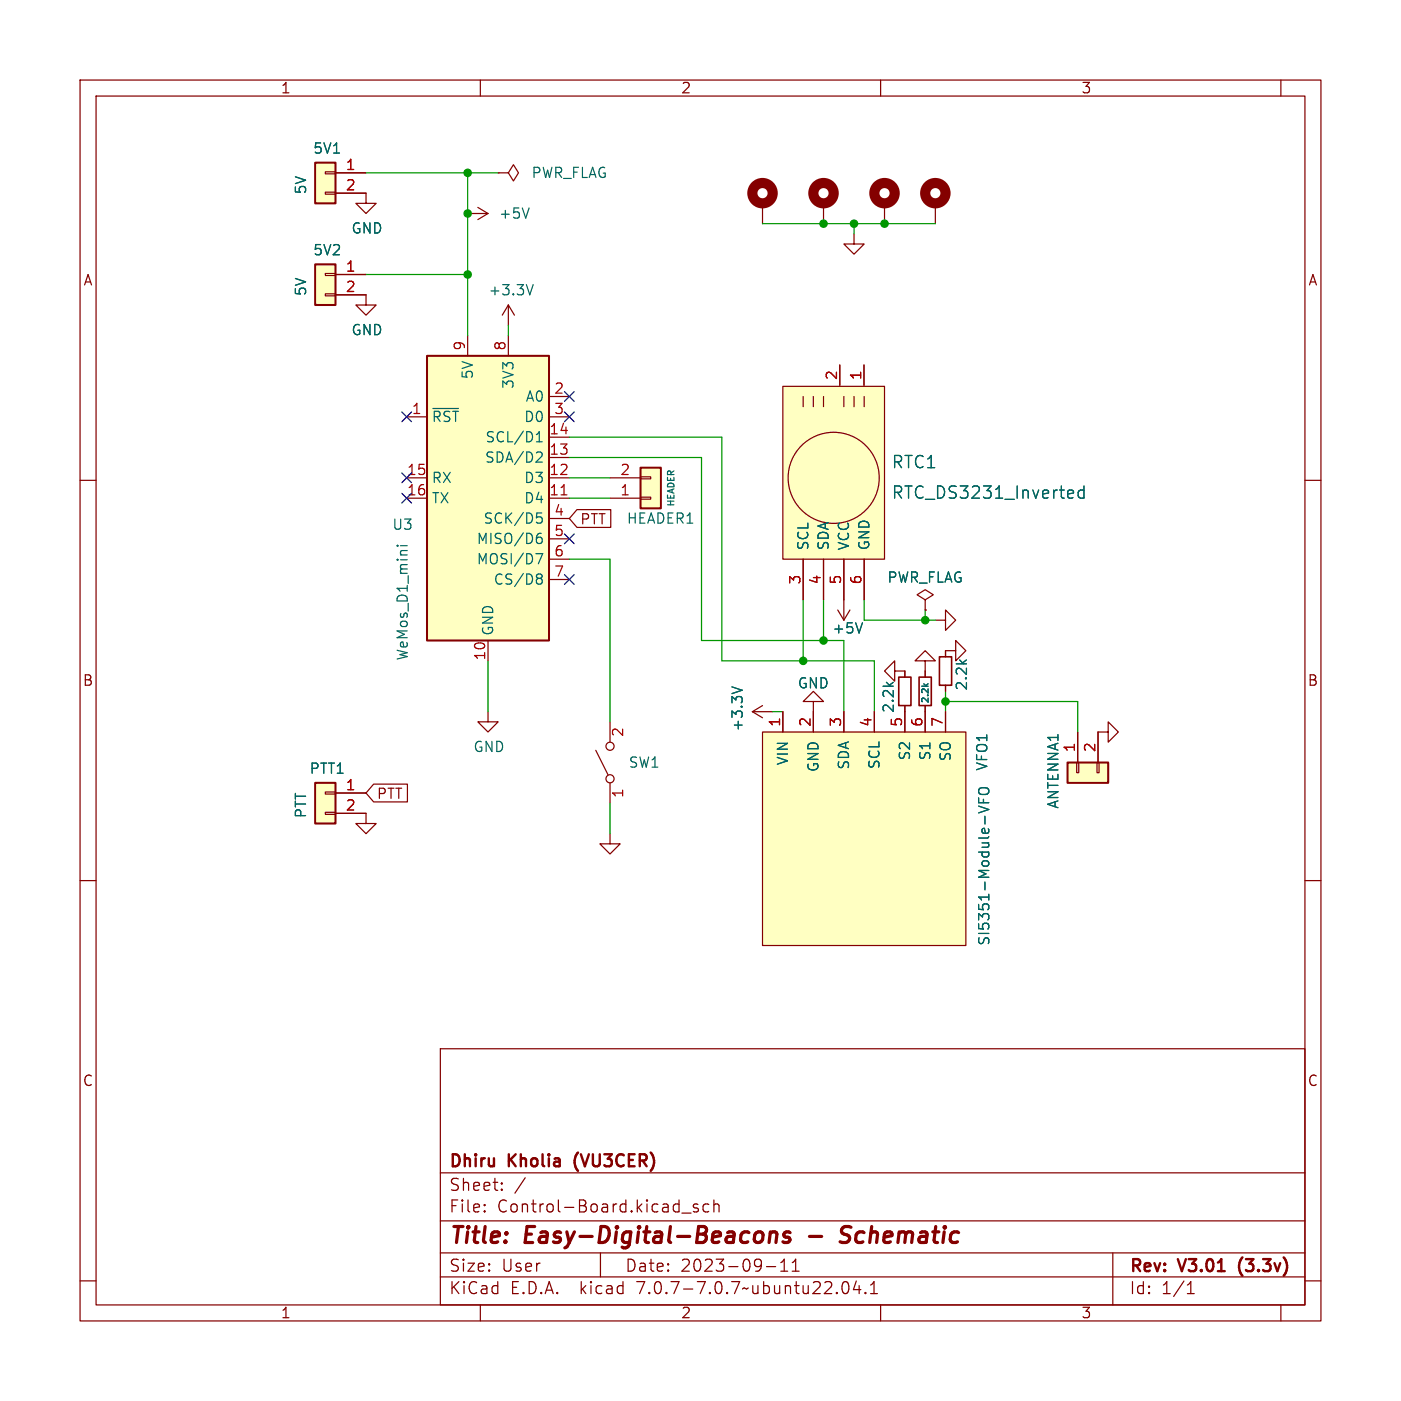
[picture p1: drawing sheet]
<svg xmlns="http://www.w3.org/2000/svg" width="175mm" height="175mm" viewBox="0 0 175 175" stroke-linecap="round" stroke-linejoin="round" font-family="sans-serif">
<g fill="none" stroke="#840000" stroke-width=".15">
<path d="M10 10h155v155h-155zM12 12h151v151h-151zM60 10v2M110 10v2M160 10v2M40.6 24h1.3v.3h-1.3zM40.6 21.5h1.3v.2h-1.3zM40.6 36.7h1.3v.3h-1.3zM40.6 34.2h1.3v.2h-1.3zM41.9 24.1h3.8v1.3h1.3l-1.3 1.3-1.3-1.3h1.3M41.9 36.8h3.8v1.3h1.3l-1.3 1.3-1.3-1.3h1.3M41.9 21.6h3.8"/>
<path d="M41.9 34.3h3.8M58.4 26.7h2.6M59.7 25.9l1.3 .8M61 26.7l-1.3 .7M62.2 21.6h1.3l.6-1 .7 1-.7 1-.6-1M62.2 21.6h.1M63.5 38.1v2.5M63.5 38.1l-.8 1.3M63.5 38.1l.8 1.3M95.2 25.4v2.5M102.9 25.4v2.5M106.7 29.2v1.3h1.2l-1.2 1.2-1.3-1.2h1.3"/>
<path d="M110.5 25.4v2.5M116.8 25.4v2.5M10 60h2M50.8 52.1h2.5M50.8 59.7h2.5M58.4 41.9v2.5M63.5 41.9v2.5M68.6 52.1h2.5M68.6 59.7h2.5M68.6 57.1h2.5M68.6 54.6h2.5M68.6 49.5h2.5"/>
<path d="M76.2 59.7h3.8M80 59.6h1.3v.2h-1.3zM97.8 48.3h12.7v21.5h-12.7zM100.3 49.5v1.3M101.6 49.5v1.3M102.9 49.5v1.3M104.9 45.6v2.5M105.4 49.5v1.3M106.7 49.5v1.3M107.9 45.6v2.5M107.9 49.5v1.3M163 60h2"/>
<path d="M50.8 62.2h2.5M68.6 62.2h2.5M68.6 64.8h2.5M68.6 67.3h2.5M68.6 69.8h2.5M68.6 72.4h2.5M72.1 63.7h4.2v2.2h-4.2l-1-1.1zM76.2 62.2h3.8M80 62.1h1.3v.3h-1.3zM100.3 69.8v5.1M102.9 69.8v5.1M104.6 76.2l.8 1.3"/>
<path d="M105.4 69.8v7.7M106.2 76.2l-.8 1.3M107.9 69.8v5.1M115.6 74.9l1-.6-1-.6-1 .6 1 .6v1.3M115.6 76.2h.1M116.8 77.5h1.3v-1.3l1.3 1.3-1.3 1.2v-1.2M40.6 98.9h1.3v.3h-1.3zM41.9 99.1h3.8M46.7 97.9h4.2v2.3h-4.2l-1-1.1zM61 88.9v1.3h1.2l-1.2 1.2-1.3-1.2h1.3M61 80v2.5M74.4 93.7l1.5 3.1"/>
<path d="M76.2 90.2v2.5M76.2 97.8v2.5M94 88.9l1.2 .8M94 88.9h2.5M95.2 91.4h25.4v26.7h-25.4zM95.2 88.1l-1.2 .8M97.8 88.9v2.5M101.6 87.6h1.3l-1.3-1.2-1.3 1.2h1.3v3.8M105.4 88.9v2.5M109.2 88.9v2.5M111.8 83.8v-1.3l-1.3 1.3 1.3 1.3v-1.3h1.2v.8M113 88.1v3.3"/>
<path d="M115.6 82.5h1.2l-1.2-1.2-1.3 1.2h1.3v2.1M115.6 88.1v3.3M118.1 85.6v.8M118.1 88.9v2.5M119.4 81.3v1.2l1.2-1.2-1.2-1.3v1.3h-1.3v.7M134.5 95.2h.2v1.3h-.2zM134.6 91.4v3.8M137 95.2h.3v1.3h-.3zM138.4 91.4v1.3l1.3-1.3-1.3-1.2v1.2h-1.2v3.8M10 110h2M40.6 101.5h1.3v.2h-1.3zM41.9 101.6h3.8v1.3h1.3l-1.3 1.2-1.3-1.2h1.3"/>
<path d="M76.2 104.1v1.3h1.3l-1.3 1.3-1.3-1.3h1.3M163 110h2M55 131h108v32h-108zM55 159.5h108M55 156.5h108M55 152.5h108M55 146.5h108M60.5 151.2l.1 .1-.1 .1M60.5 151.2v.1v.1M60.5 150.5v.1M60.5 151.2v.2M60.5 150.5h.1l-.1 .1"/>
<path d="M62.7 148.5v.1v.1M62.7 148.5l-.1 .1 .1 .1M62.7 147.8v.1M62.7 148.5v.2M62.7 147.8h-.1l.1 .1M65.6 147.1l-1.3 1.9M75 156.5v3M85.2 151.5h1.1M87.2 150.5l-.4-.1-.2 .2 .1 .2 .5 .2v.1v.2l-.2 .1-.4-.1M88.5 150.5l-.4-.1-.3 .3v.4l.2 .2 .1 .1 .4-.1M89.2 150.5a.37 .37 0 0 1 .6 .1v.8M89.2 149.9v1.5"/>
<path d="M95.7 158.2h1.2M97.5 158.8h.9M97.5 157.7l.5-.4v1.5M99 158.8h.8M99 157.7l.4-.4v1.5M139 156.5v6.5M10 160h2M60 163v2M105.3 160.2a.36 .36 0 0 1 .4-.1 .36 .36 0 0 1 .3 .3 .77 .77 0 0 1-.5 1.2 .91 .91 0 0 1-.2-1.4zM107 160l-.4 1.1h.9M107.3 160.6v1M108.1 161.4l.1 .1-.1 .1"/>
<path d="M108.1 161.4l-.1 .1 .1 .1M108.1 161.4v.2M108.7 161.6h.9M108.7 160.5l.5-.4v1.5M110 163v2M148.3 161.6h.9M148.3 160.5l.4-.4v1.5M160 163v2M163 160h2"/>
<circle cx="104.1" cy="59.7" r="5.7"/>
<circle cx="76.2" cy="97.3" r=".51"/>
<circle cx="76.2" cy="93.2" r=".51"/>
</g>
<path d="M95.2 154l.1 .3v.5l-.2 .2M96.2 154.1a.49 .49 0 0 1 .9 .1l-.2 1M96.2 153.9l-.1 1.3M98.7 154a.49 .49 0 0 0-.8 .3l.1 .1 .6 .2 .1 .3-.1 .2-.2 .1h-.4l-.2-.1M101.1 154.4h1.5M106 155a.85 .85 0 0 1-1.1 .1M106 153.2h-.4a.49 .49 0 0 0-.5 .4 .49 .49 0 0 0 .3 .6l.6 .2" fill="none" stroke="#840000" stroke-width=".4"/>
<g fill="none" stroke="#840000" stroke-width="1.3">
<circle cx="95.2" cy="24.1" r="1.27"/>
<circle cx="102.9" cy="24.1" r="1.27"/>
<circle cx="110.5" cy="24.1" r="1.27"/>
<circle cx="116.8" cy="24.1" r="1.27"/>
</g>
<g fill="none" stroke="#006464" stroke-width=".15">
<path d="M66.1 26l-.4 1.2M66.6 35.6l-.4 1.2M54.1 51h3.2M67 55.2h.7M67 54.3l.4-.4v1.3M67.2 56.5h.4a.34 .34 0 0 1 .1 .5l-.8 .7h.8M49.6 68.2h.1M50 68.2h.9M66.9 69.2h.9l-.6 1.2M67.1 64.1h.6M67.2 64.6h.3l.2 .2v.3l-.1 .2h-.4M67.2 67.1l.4 .1 .1 .1v.5l-.2 .1h-.3"/>
<path d="M67.2 71.7h.3l.2 .2v.2l-.2 .1M67.2 72.2h.3M67.5 72.2l.2 .3v.2l-.1 .2-.4 .1M67.6 66.6l-.4 .1M107.7 77.8l-.4 1.3M133.9 61.2l.1 .1 .1 .3-.7 .1M134 62.2h-.1M135.4 60.7v1.5M135.4 61.3l-.4-.1-.3 .3v.4l.1 .3h.2h.4M91.4 85.8l1.3 .4M115.4 85.4l.3 .3M115.9 85.4l-.3 .2"/>
<path d="M122.2 99.7v.6h1.3M122.3 98.6a.81 .81 0 0 1 1.2 .1 .43 .43 0 0 1-.4 .5h-.4a.42 .42 0 0 1-.4-.2 .42 .42 0 0 1 0-.4zM122.9 99.8v.5M122.2 100.7l1.3 .4-1.3 .4"/>
</g>
<g fill="#ffffc2" stroke="#ffffc2" stroke-width=".12">
<path d="M39.4 97.8h2.5v5.1h-2.5z"/>
<path d="M53.3 44.4h15.3v35.6h-15.3z"/>
<path d="M39.4 20.3h2.5v5.1h-2.5z"/>
<path d="M39.4 33h2.5v5.1h-2.5z"/>
<path d="M97.8 48.3h12.7v21.5h-12.7z"/>
<path d="M133.3 95.2h5.1v2.6h-5.1z"/>
<path d="M80 58.4h2.5v5.1h-2.5z"/>
<path d="M95.2 91.4h25.4v26.7h-25.4z"/>
</g>
<path d="M39.4 20.3h2.5v5.1h-2.5zM39.4 33h2.5v5.1h-2.5zM53.3 44.4h15.3v35.6h-15.3zM80 58.4h2.5v5.1h-2.5zM39.4 97.8h2.5v5.1h-2.5zM133.3 95.2h5.1v2.6h-5.1z" fill="none" stroke="#840000" stroke-width=".25"/>
<path d="M70.1 61.8h.7" fill="none" stroke="#a90000" stroke-width=".15"/>
<path d="M112.3 84.6h1.5v3.5h-1.5zM114.8 84.6h1.5v3.5h-1.5zM117.3 82h1.6v3.6h-1.6z" fill="none" stroke="#840000" stroke-width=".2"/>
<g fill="none" stroke="#009600" stroke-width=".15">
<path d="M45.7 21.6h16.5M45.7 34.3h12.7M58.4 21.6v20.3M95.2 27.9h21.6M106.7 27.9v1.3M63.5 40.6v1.3M71.1 57.1h16.5v22.9h17.8v8.9M71.1 54.6h19.1v27.9h19v6.4M71.1 59.7h5.1M71.1 69.8h5.1v20.4M71.1 62.2h5.1M100.3 74.9v7.6"/>
<path d="M102.9 74.9v5.1M107.9 74.9v2.6h8.9M115.6 76.2v1.3M61 82.5v6.4M96.5 88.9h1.3M118.1 87.6h16.5v3.8M118.1 86.4v2.5M76.2 100.3v3.8"/>
</g>
<g fill="none" stroke="#000084" stroke-width=".15">
<path d="M50.2 59.1l1.2 1.2M50.2 51.5l1.2 1.2M51.4 59.1l-1.2 1.2M51.4 51.5l-1.2 1.2M70.5 51.5l1.2 1.2M70.5 48.9l1.2 1.2M71.7 51.5l-1.2 1.2M71.7 48.9l-1.2 1.2M50.2 61.6l1.2 1.2M51.4 61.6l-1.2 1.2M70.5 66.7l1.2 1.2M70.5 71.8l1.2 1.2"/>
<path d="M71.7 66.7l-1.2 1.2M71.7 71.8l-1.2 1.2"/>
</g>
<g fill="#009600" stroke="#009600" stroke-width=".15">
<circle cx="102.9" cy="80" r=".46"/>
<circle cx="118.1" cy="87.6" r=".46"/>
<circle cx="100.3" cy="82.5" r=".46"/>
<circle cx="58.4" cy="26.7" r=".46"/>
<circle cx="58.4" cy="21.6" r=".46"/>
<circle cx="58.4" cy="34.3" r=".46"/>
<circle cx="102.9" cy="27.9" r=".46"/>
<circle cx="106.7" cy="27.9" r=".46"/>
<circle cx="110.5" cy="27.9" r=".46"/>
<circle cx="115.6" cy="77.5" r=".46"/>
</g>
<g font-size="2.8" fill="#840000">
<text x="56" y="155.9">Title:</text>
<text x="65.7" y="155.9">Easy-Digital-Beacons</text>
<text x="106.7" y="155.9">Schematic</text>
</g>
<g font-size="2.1" fill="#006464">
<text x="111.3" y="58.7">RTC1</text>
<text x="111.3" y="62.5">RTC_DS3231_Inverted</text>
</g>
<g font-size="2.1" fill="#840000">
<text x="56" y="149">Sheet:</text>
<text x="56" y="146.2">Dhiru</text>
<text x="63.6" y="146.2">Kholia</text>
<text x="72.4" y="146.2">(VU3CER)</text>
<text x="56" y="151.7">File:</text>
<text x="62.1" y="151.7">Control-Board.kicad_sch</text>
<text x="56" y="161.9">KiCad</text>
<text x="56" y="159.1">Size:</text>
<text x="62.7" y="159.1">User</text>
<text x="63.7" y="161.9">E.D.A.</text>
<text x="72.6" y="161.9">kicad</text>
<text x="78" y="159.1">Date:</text>
<text x="79.8" y="161.9">7.0.7-7.0.7~ubuntu22.04.1</text>
<text x="85" y="159.1">2023-09-11</text>
<text x="141" y="159.3">Rev:</text>
<text x="141" y="161.9">Id:</text>
<text x="145.1" y="161.9">1/1</text>
<text x="147.4" y="159.3">V3.01</text>
<text x="155.4" y="159.3">(3.3v)</text>
</g>
<g font-size="1.8" fill="#840000">
<text x="35" y="11.9">1</text>
<text x="85" y="11.9">2</text>
<text x="135" y="11.9">3</text>
<text x="10.3" y="35.9">A</text>
<text x="163.4" y="35.9">A</text>
<text x="72.4" y="65.7">PTT</text>
<text x="10.3" y="85.9">B</text>
<text x="163.3" y="85.9">B</text>
<text x="47" y="100">PTT</text>
<text x="10.3" y="135.9">C</text>
<text x="163.3" y="135.9">C</text>
<text x="35" y="164.9">1</text>
<text x="85" y="164.9">2</text>
<text x="135" y="164.9">3</text>
</g>
<g font-size="1.8" fill="#006464">
<text x="39" y="19.4">5V1</text>
<text x="66.3" y="22.5">PWR_FLAG</text>
<text x="38.5" y="24.4" transform="rotate(-90 38.5 24.4)">5V</text>
<text x="43.8" y="29.4">GND</text>
<text x="62.2" y="27.5">+5V</text>
<text x="39" y="32.1">5V2</text>
<text x="38.5" y="37.1" transform="rotate(-90 38.5 37.1)">5V</text>
<text x="60.9" y="37.1">+3.3V</text>
<text x="43.8" y="42.1">GND</text>
<text x="59.3" y="47.5" transform="rotate(-90 59.3 47.5)">5V</text>
<text x="53.8" y="52.9">~{RST}</text>
<text x="64.4" y="48.7" transform="rotate(-90 64.4 48.7)">3V3</text>
<text x="65.4" y="52.9">D0</text>
<text x="65.6" y="50.4">A0</text>
<text x="60.5" y="58">SDA/D2</text>
<text x="60.6" y="55.5">SCL/D1</text>
<text x="53.8" y="60.6">RX</text>
<text x="53.8" y="63.1">TX</text>
<text x="60.3" y="65.6">SCK/D5</text>
<text x="65.4" y="63.1">D4</text>
<text x="65.4" y="60.6">D3</text>
<text x="78.2" y="65.6">HEADER1</text>
<text x="48.9" y="66.4">U3</text>
<text x="59.5" y="68.2">MISO/D6</text>
<text x="59.5" y="70.7">MOSI/D7</text>
<text x="101.2" y="68.8" transform="rotate(-90 101.2 68.8)">SCL</text>
<text x="103.7" y="68.8" transform="rotate(-90 103.7 68.8)">SDA</text>
<text x="106.3" y="68.8" transform="rotate(-90 106.3 68.8)">VCC</text>
<text x="108.8" y="68.8" transform="rotate(-90 108.8 68.8)">GND</text>
<text x="61.6" y="73.3">CS/D8</text>
<text x="110.8" y="73">PWR_FLAG</text>
<text x="51.2" y="82.6" transform="rotate(-90 51.2 82.6)">WeMos_D1_mini</text>
<text x="61.8" y="79.5" transform="rotate(-90 61.8 79.5)">GND</text>
<text x="103.9" y="79.3">+5V</text>
<text x="99.6" y="86.2">GND</text>
<text x="111.9" y="89.1" transform="rotate(-90 111.9 89.1)">2.2k</text>
<text x="121" y="86.4" transform="rotate(-90 121 86.4)">2.2k</text>
<text x="59.1" y="94.2">GND</text>
<text x="93" y="91.5" transform="rotate(-90 93 91.5)">+3.3V</text>
<text x="98.7" y="95.7" transform="rotate(-90 98.7 95.7)">VIN</text>
<text x="113.9" y="95.1" transform="rotate(-90 113.9 95.1)">S2</text>
<text x="116.4" y="95.1" transform="rotate(-90 116.4 95.1)">S1</text>
<text x="119" y="95.2" transform="rotate(-90 119 95.2)">SO</text>
<text x="38.6" y="96.9">PTT1</text>
<text x="78.4" y="96.1">SW1</text>
<text x="102.5" y="96.5" transform="rotate(-90 102.5 96.5)">GND</text>
<text x="106.3" y="96.2" transform="rotate(-90 106.3 96.2)">SDA</text>
<text x="110.1" y="96.2" transform="rotate(-90 110.1 96.2)">SCL</text>
<text x="123.5" y="96.4" transform="rotate(-90 123.5 96.4)">VFO1</text>
<text x="132.4" y="101.1" transform="rotate(-90 132.4 101.1)">ANTENNA1</text>
<text x="38.5" y="102.3" transform="rotate(-90 38.5 102.3)">PTT</text>
<text x="123.8" y="118.2" transform="rotate(-90 123.8 118.2)">SI5351-Module-VFO</text>
</g>
<g font-size="1.8" fill="#a90000">
<text x="43.1" y="21.3">1</text>
<text x="43.1" y="23.9">2</text>
<text x="43.1" y="34">1</text>
<text x="43.1" y="36.6">2</text>
<text x="58.2" y="43.9" transform="rotate(-90 58.2 43.9)">9</text>
<text x="63.2" y="43.9" transform="rotate(-90 63.2 43.9)">8</text>
<text x="104.6" y="47.6" transform="rotate(-90 104.6 47.6)">2</text>
<text x="107.7" y="47.6" transform="rotate(-90 107.7 47.6)">1</text>
<text x="51.4" y="51.8">1</text>
<text x="69.1" y="49.3">2</text>
<text x="69.1" y="51.8">3</text>
<text x="50.8" y="59.4">15</text>
<text x="68.5" y="59.4">12</text>
<text x="68.5" y="56.9">13</text>
<text x="68.5" y="54.4">14</text>
<text x="77.4" y="59.4">2</text>
<text x="50.8" y="62">16</text>
<text x="68.5" y="62">11</text>
<text x="69.1" y="64.5">4</text>
<text x="77.4" y="62">1</text>
<text x="69.1" y="67.1">5</text>
<text x="69.1" y="69.6">6</text>
<text x="69.1" y="72.1">7</text>
<text x="100.1" y="73.1" transform="rotate(-90 100.1 73.1)">3</text>
<text x="102.6" y="73.1" transform="rotate(-90 102.6 73.1)">4</text>
<text x="105.2" y="73.1" transform="rotate(-90 105.2 73.1)">5</text>
<text x="107.7" y="73.1" transform="rotate(-90 107.7 73.1)">6</text>
<text x="60.7" y="82.6" transform="rotate(-90 60.7 82.6)">10</text>
<text x="78.2" y="92.1" transform="rotate(-90 78.2 92.1)">2</text>
<text x="97.5" y="90.9" transform="rotate(-90 97.5 90.9)">1</text>
<text x="101.3" y="90.9" transform="rotate(-90 101.3 90.9)">2</text>
<text x="105.2" y="90.9" transform="rotate(-90 105.2 90.9)">3</text>
<text x="109" y="90.9" transform="rotate(-90 109 90.9)">4</text>
<text x="112.8" y="90.9" transform="rotate(-90 112.8 90.9)">5</text>
<text x="115.3" y="90.9" transform="rotate(-90 115.3 90.9)">6</text>
<text x="117.9" y="90.9" transform="rotate(-90 117.9 90.9)">7</text>
<text x="134.4" y="94.1" transform="rotate(-90 134.4 94.1)">1</text>
<text x="136.9" y="94.1" transform="rotate(-90 136.9 94.1)">2</text>
<text x="43.1" y="98.8">1</text>
<text x="43.1" y="101.3">2</text>
<text x="78.2" y="99.8" transform="rotate(-90 78.2 99.8)">1</text>
</g>
<g font-size="1.1" fill="#006464">
<text x="84.4" y="63.4" transform="rotate(-90 84.4 63.4)">HEADER</text>
<text x="116.2" y="88" transform="rotate(-90 116.2 88)">2.2k</text>
</g>
</svg>
